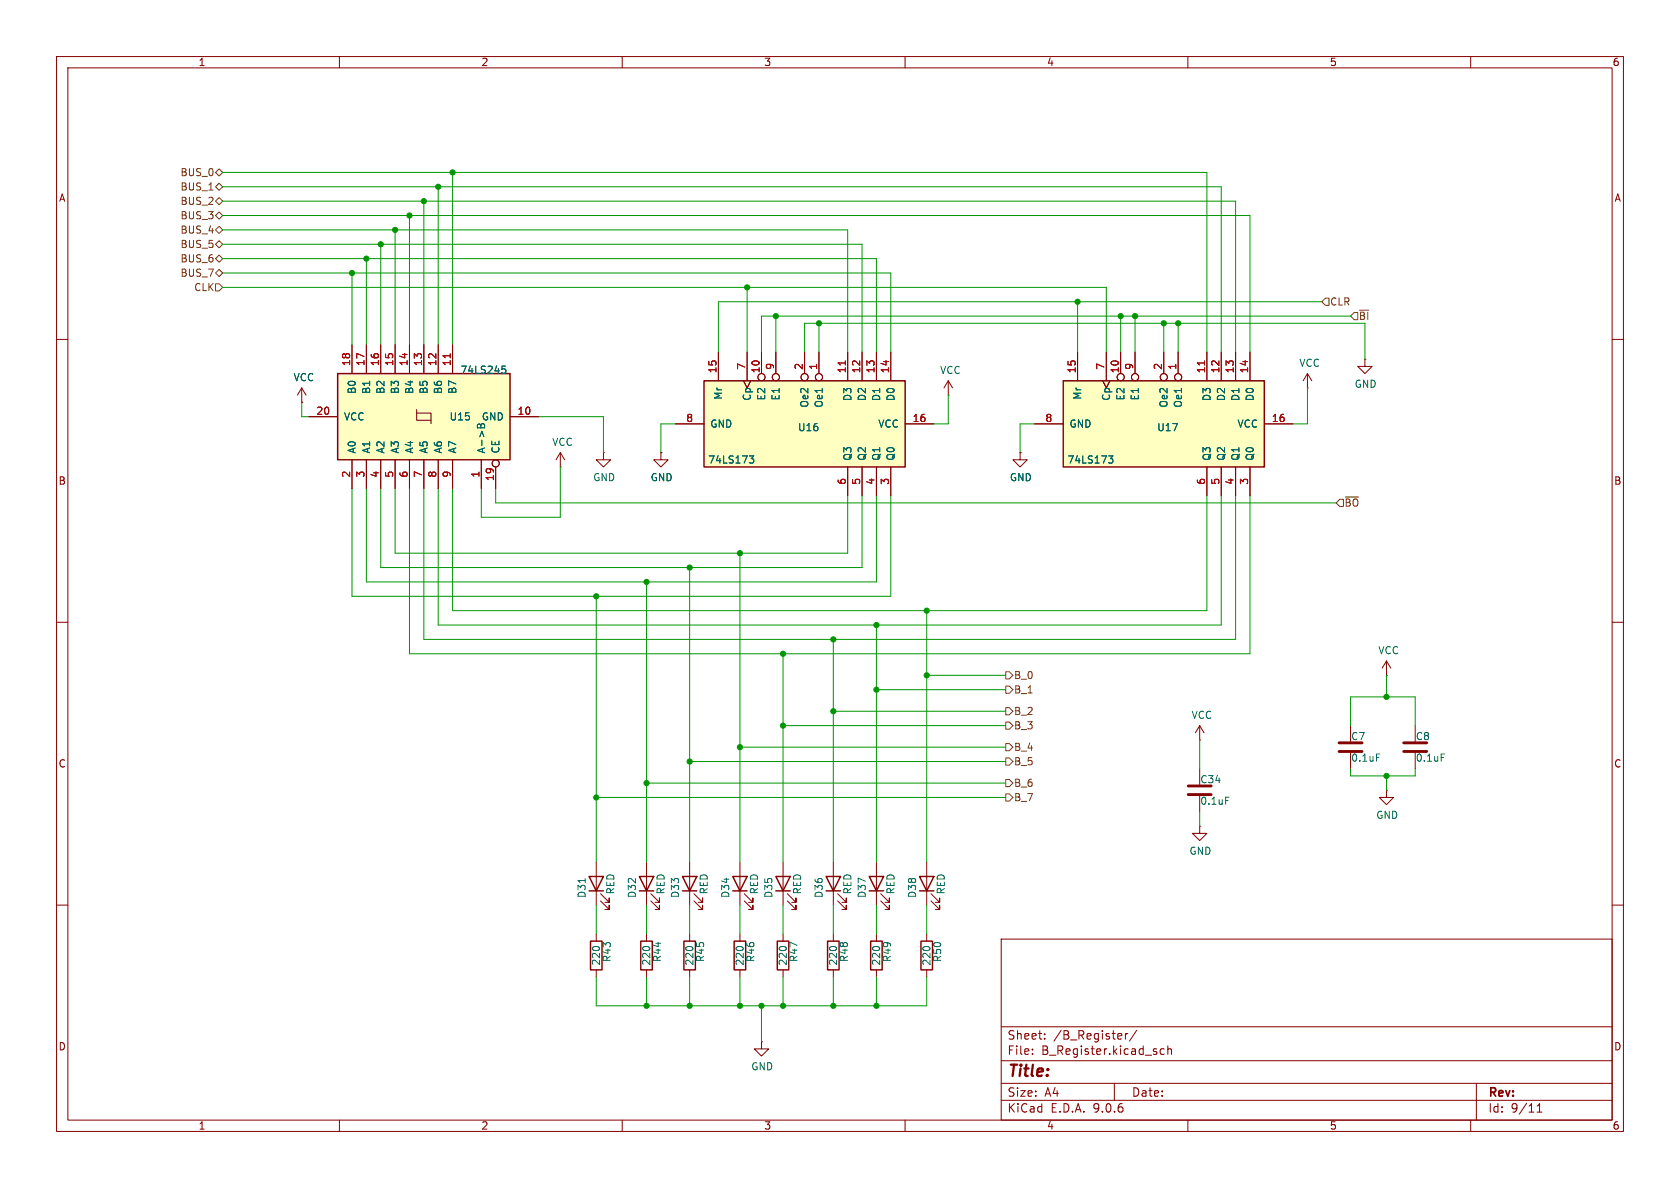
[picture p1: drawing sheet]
<svg xmlns="http://www.w3.org/2000/svg" width="297mm" height="210mm" viewBox="0 0 297 210" stroke-linecap="round" stroke-linejoin="round" font-family="sans-serif">
<g fill="none" stroke="#840000" stroke-width=".18">
<path d="M10 10h277v190h-277zM12 12h273v186h-273zM60 10v2M110 10v2M160 10v2M210 10v2M260 10v2M10 60h2M167.6 69.9h.1M167.6 67.3l-.7 1.3M167.6 67.3l.8 1.3M167.6 67.3v2.6"/>
<path d="M285 60h2M180.3 80v1.3h1.3l-1.3 1.3-1.2-1.3h1.2M180.3 80h.1M10 110h2M245.1 119.4h.1M245.1 116.8l-.8 1.3M245.1 116.8l.8 1.3M245.1 116.8v2.6M285 110h2M245.1 139.7v1.3h1.3l-1.3 1.2-1.3-1.2h1.3M245.1 139.7h.1M10 160h2"/>
<path d="M114.3 165.1v1.3M114.3 171.5v1.2M177 166h108v32h-108zM285 160h2M60 198v2M110 198v2M160 198v2M177 194.5h108M177 191.5h108M177 187.5h108M177 181.5h108M182.5 186.3v.1"/>
<path d="M182.5 185.5v.1M184.7 183.6v.1M184.7 182.8v.1M197 191.5v3M199 182.7v1M199.4 182.7l-.3 .1-.1 .2M201 182.1l-1.3 2M205.8 185.5l-.4-.1-.3 .3v.4l.1 .2h.6M206.5 185.5l.2-.1 .3 .1 .1 .9M206.5 184.9v1.5M210 198v2M260 198v2"/>
<path d="M261 191.5v6.5M271.7 196.6h.9M271.7 195.5l.5-.4v1.5"/>
</g>
<path d="M113.3 166.4h2v5.1h-2z" fill="none" stroke="#840000" stroke-width=".25"/>
<path d="M124.5 67.3h35.5v15.3h-35.5z" fill="#ffffc2"/>
<path d="M124.5 67.3h35.5v15.3h-35.5z" fill="none" stroke="#840000" stroke-width=".25"/>
<g fill="none" stroke="#840000" stroke-width=".18">
<path d="M119.4 74.9h5.1M127 62.2v5.1M131.4 67.3l.7 1.3 .6-1.3M132.1 62.2v5.1M134.6 62.2v3.8M137.2 62.2v3.8M142.2 62.2v3.8M144.8 62.2v3.8M149.9 62.2v5.1M152.4 62.2v5.1M154.9 62.2v5.1M157.5 62.2v5.1"/>
<path d="M160 74.9h5.1M149.9 82.6v5M152.4 82.6v5M154.9 82.6v5M157.5 82.6v5"/>
<circle cx="134.6" cy="66.7" r=".63"/>
<circle cx="137.2" cy="66.7" r=".63"/>
<circle cx="142.2" cy="66.7" r=".63"/>
<circle cx="144.8" cy="66.7" r=".63"/>
</g>
<path d="M149.4 63.8v.7" fill="none" stroke="#a90000" stroke-width=".18"/>
<path d="M132.5 80.6h.7l-.4 .5 .4 .1v.4l-.2 .3h-.4" fill="none" stroke="#006464" stroke-width=".18"/>
<path d="M188 67.3h35.5v15.3h-35.5z" fill="#ffffc2"/>
<g fill="none" stroke="#840000" stroke-width=".25">
<path d="M188 67.3h35.5v15.3h-35.5zM104.1 154.9h2.6l-1.3 2.6zM104.1 157.5h2.6M113 154.9h2.6l-1.3 2.6zM113 157.5h2.6M120.6 154.9h2.6l-1.3 2.6zM120.6 157.5h2.6M129.5 154.9h2.6l-1.3 2.6zM129.5 157.5h2.6M137.2 154.9h2.5l-1.3 2.6zM137.2 157.5h2.5M146 154.9h2.6l-1.3 2.6z"/>
<path d="M146 157.5h2.6M153.7 154.9h2.5l-1.3 2.6zM153.7 157.5h2.5M162.6 154.9h2.5l-1.3 2.6zM162.6 157.5h2.5M104.4 166.4h2v5.1h-2zM120.9 166.4h2v5.1h-2zM129.8 166.4h2v5.1h-2zM137.4 166.4h2v5.1h-2zM146.3 166.4h2v5.1h-2zM153.9 166.4h2.1v5.1h-2.1z"/>
</g>
<g fill="none" stroke="#840000" stroke-width=".18">
<path d="M53.3 71.1h.1M53.3 68.6l-.7 1.3M53.3 68.6l.8 1.3M53.3 68.6v2.5M182.9 74.9h5.1M190.5 62.2v5.1M194.9 67.3l.7 1.3 .6-1.3M195.6 62.2v5.1M198.1 62.2v3.8M200.7 62.2v3.8M205.7 62.2v3.8M208.3 62.2v3.8"/>
<path d="M213.4 62.2v5.1M215.9 62.2v5.1M218.4 62.2v5.1M221 62.2v5.1M223.5 74.9h5.1M231.1 68.6h.1M231.1 66l-.7 1.3M231.1 66l.8 1.3M231.1 66v2.6M241.3 63.5v1.3h1.3l-1.3 1.2-1.3-1.2h1.3M241.3 63.5h.1M213.4 82.6v5"/>
<path d="M215.9 82.6v5M218.4 82.6v5M221 82.6v5M212.1 130.8h.1M212.1 128.3l-.8 1.2M212.1 128.3l.8 1.2M212.1 128.3v2.5M212.1 135.9v2.8M238.8 128.3v2.8M238.8 133.1v2.8M250.2 128.3v2.8M250.2 133.1v2.8"/>
<path d="M105.4 152.4v7.6M106.2 159.3l1.5 1.5v-.8v.8h-.8M106.2 158l1.5 1.5v-.7v.7h-.8M114.3 152.4v7.6M115.1 159.3l1.5 1.5v-.8v.8h-.8M115.1 158l1.5 1.5v-.7v.7h-.8M121.9 152.4v7.6M122.7 159.3l1.5 1.5v-.8v.8h-.8M122.7 158l1.5 1.5v-.7v.7h-.8M130.8 152.4v7.6M131.6 159.3l1.5 1.5v-.8v.8h-.8M131.6 158l1.5 1.5v-.7v.7h-.8"/>
<path d="M138.4 152.4v7.6M139.2 159.3l1.5 1.5v-.8v.8h-.7M139.2 158l1.5 1.5v-.7v.7h-.7M147.3 152.4v7.6M148.1 159.3l1.5 1.5v-.8v.8h-.8M148.1 158l1.5 1.5v-.7v.7h-.8M154.9 152.4v7.6M155.7 159.3l1.5 1.5v-.8v.8h-.7M155.7 158l1.5 1.5v-.7v.7h-.7M163.8 152.4v7.6M164.6 159.3l1.5 1.5v-.8v.8h-.7M164.6 158l1.5 1.5v-.7v.7h-.7"/>
<path d="M212.1 146.1v1.2h1.3l-1.3 1.3-1.3-1.3h1.3M212.1 146.1h.1M212.1 140.7v2.8M105.4 165.1v1.3M105.4 171.5v1.2M121.9 165.1v1.3M121.9 171.5v1.2M130.8 165.1v1.3M130.8 171.5v1.2M138.4 165.1v1.3M138.4 171.5v1.2M147.3 165.1v1.3"/>
<path d="M147.3 171.5v1.2M154.9 165.1v1.3M154.9 171.5v1.2M134.6 184.2v1.2h1.3l-1.3 1.3-1.3-1.3h1.3M134.6 184.2h.1"/>
<circle cx="198.1" cy="66.7" r=".63"/>
<circle cx="200.7" cy="66.7" r=".63"/>
<circle cx="205.7" cy="66.7" r=".63"/>
<circle cx="208.3" cy="66.7" r=".63"/>
</g>
<path d="M212.9 63.8v.7" fill="none" stroke="#a90000" stroke-width=".18"/>
<path d="M196 80.6h.7l-.4 .5 .4 .1v.4l-.2 .3h-.4M243.3 133.3h.7M254.8 133.3h.6M103.4 155.3v.7M216.7 140.9h.6" fill="none" stroke="#006464" stroke-width=".18"/>
<path d="M210.1 138.9h4M236.7 131.3h4.1M236.7 132.8h4.1M248.2 131.3h4M248.2 132.8h4M210.1 140.5h4" fill="none" stroke="#840000" stroke-width=".51"/>
<path d="M59.7 66h30.5v15.3h-30.5z" fill="#ffffc2"/>
<g fill="none" stroke="#840000" stroke-width=".18">
<path d="M53.3 71.1h.1M54.6 73.7h5.1M62.2 61v5M64.8 61v5M67.3 61v5M69.8 61v5M72.4 61v5M73.7 72.4v.6h2.5v1.9M73.7 73v1.3h2.5M74.9 61v5M77.5 61v5M80 61v5"/>
<path d="M90.2 73.7h5M119.4 74.9h5.1M127 62.2v5.1M131.4 67.3l.7 1.3 .6-1.3M132.1 62.2v5.1M134.6 62.2v3.8M137.2 62.2v3.8M142.2 62.2v3.8M144.8 62.2v3.8M149.9 62.2v5.1M152.4 62.2v5.1M154.9 62.2v5.1"/>
<path d="M157.5 62.2v5.1M160 74.9h5.1M182.9 74.9h5.1M190.5 62.2v5.1M194.9 67.3l.7 1.3 .6-1.3M195.6 62.2v5.1M198.1 62.2v3.8M200.7 62.2v3.8M205.7 62.2v3.8M208.3 62.2v3.8M213.4 62.2v5.1M215.9 62.2v5.1"/>
<path d="M218.4 62.2v5.1M221 62.2v5.1M223.5 74.9h5.1M62.2 81.3v5.1M64.8 81.3v5.1M67.3 81.3v5.1M69.8 81.3v5.1M72.4 81.3v5.1M74.9 81.3v5.1M77.5 81.3v5.1M80 81.3v5.1M85.1 81.3v5.1"/>
<path d="M87.6 82.6v3.8M99.1 82.6h.1M99.1 80l-.8 1.3M99.1 80l.7 1.3M99.1 80v2.6M106.7 80v1.3h1.2l-1.2 1.3-1.3-1.3h1.3M106.7 80h.1M116.8 80v1.3h1.3l-1.3 1.3-1.2-1.3h1.2M116.8 80h.1M149.9 82.6v5M152.4 82.6v5M154.9 82.6v5"/>
<path d="M157.5 82.6v5M180.3 80h.1M213.4 82.6v5M215.9 82.6v5M218.4 82.6v5M221 82.6v5M163.8 165.1v1.3M163.8 171.5v1.2"/>
<circle cx="134.6" cy="66.7" r=".63"/>
<circle cx="137.2" cy="66.7" r=".63"/>
<circle cx="142.2" cy="66.7" r=".63"/>
<circle cx="144.8" cy="66.7" r=".63"/>
<circle cx="198.1" cy="66.7" r=".63"/>
<circle cx="200.7" cy="66.7" r=".63"/>
<circle cx="205.7" cy="66.7" r=".63"/>
<circle cx="208.3" cy="66.7" r=".63"/>
<circle cx="87.6" cy="81.9" r=".63"/>
</g>
<path d="M59.7 66h30.5v15.3h-30.5zM162.8 166.4h2v5.1h-2z" fill="none" stroke="#840000" stroke-width=".25"/>
<path d="M84.6 75l-.2 .2v.4h1.3v-.5M84.9 75.1l.1 .1M85 75.2v.4M85.1 75l-.1 .2M88.8 64.7h.6M88.9 65.2h.3l.2 .2-.1 .5-.4 .1M132.5 80.6h.7l-.4 .5 .4 .1v.4l-.2 .3h-.4M196 80.6h.7l-.4 .5 .4 .1v.4l-.2 .3h-.4" fill="none" stroke="#006464" stroke-width=".18"/>
<path d="M79.6 62.5v.8M149.4 63.8v.7M212.9 63.8v.7" fill="none" stroke="#a90000" stroke-width=".18"/>
<g fill="none" stroke="#725600" stroke-width=".18">
<path d="M38.1 35.6l.6-.7 .7 .7-.7 .6zM38.1 33l.6-.6 .7 .6-.7 .7zM38.1 30.5l.6-.7 .7 .7-.7 .6zM38.1 38.1l.6-.6 .7 .6-.7 .6zM38.1 50.2h.6l.7 .6-.7 .6h-.6zM38.1 45.7l.6-.6 .7 .6-.7 .7zM38.1 48.3l.6-.7 .7 .7-.7 .6zM38.1 40.6l.6-.6 .7 .6-.7 .7zM38.7 42.5l.7 .7-.7 .6-.6-.6zM234.3 52.7h.6v1.3h-.6l-.6-.7zM239.4 55.2h.6v1.3h-.6l-.6-.6zM240.4 54.8h1.6"/>
<path d="M236.9 88.3h.6v1.2h-.6l-.7-.6zM177.8 118.7h.6l.7 .7-.7 .6h-.6zM177.8 121.3h.6l.7 .6-.7 .7h-.6zM177.8 134h.6l.7 .6-.7 .7h-.6zM177.8 127.6h.6l.7 .7-.7 .6h-.6zM177.8 137.8h.6l.7 .6-.7 .7h-.6zM177.8 131.4h.6l.7 .7-.7 .6h-.6zM177.8 125.1h.6l.7 .6-.7 .7h-.6zM177.8 140.3h.6l.7 .7-.7 .6h-.6z"/>
</g>
<g fill="none" stroke="#009600" stroke-width=".18">
<path d="M39.4 33h176.5v29.2M39.4 30.5h174v31.7M39.4 38.1h181.6v24.1M39.4 35.6h179v26.6M72.4 38.1v22.9M74.9 35.6v25.4M77.5 33v28M80 30.5v30.5M39.4 45.7h115.5v16.5M39.4 48.3h118.1v13.9M39.4 40.6h110.5v21.6M39.4 43.2h113v19"/>
<path d="M39.4 50.8h156.2v11.4M62.2 48.3v12.7M64.8 45.7v15.3M67.3 43.2v17.8M69.8 40.6v20.4M132.1 50.8v11.4M137.2 55.9v6.3M144.8 57.2v5M190.5 53.3v8.9M198.1 55.9v6.3M200.7 55.9v6.3M205.7 57.2v5"/>
<path d="M208.3 57.2v5M233.7 53.3h-106.7v8.9M238.8 55.9h-104.2v6.3M53.3 71.1v2.6h1.3M95.2 73.7h11.5v6.3M119.4 74.9h-2.6v5.1M142.2 62.2v-5h99.1v6.3M167.6 69.9v5h-2.5M182.9 74.9h-2.6v5.1M231.1 68.6v6.3h-2.5M62.2 86.4v19h95.3v-17.8M64.8 86.4v16.5h90.1v-15.3"/>
<path d="M67.3 86.4v13.9h85.1v-12.7M69.8 86.4v11.4h80.1v-10.2M72.4 86.4v29.2h148.6v-28M74.9 86.4v26.6h143.5v-25.4M77.5 86.4v24.1h138.4v-22.9M80 86.4v21.6h133.4v-20.4M87.6 86.4v2.5h148.6M99.1 82.6v8.8h-14v-5M130.8 97.8v54.6M105.4 105.4v47M114.3 102.9v49.5M121.9 100.3v52.1"/>
<path d="M138.4 115.6v36.8M147.3 113v39.4M154.9 110.5v41.9M163.8 108v44.4M163.8 119.4h14M245.1 119.4v3.8M114.3 138.4h63.5M121.9 134.6h55.9M130.8 132.1h47M138.4 128.3h39.4M147.3 125.7h30.5M154.9 121.9h22.9"/>
<path d="M212.1 130.8v5.1M238.8 135.9v1.3h11.4v-1.3M238.8 128.3v-5.1h11.4v5.1M245.1 137.2v2.5M105.4 141h72.4M212.1 143.5v2.6M105.4 172.7v5.1h58.4v-5.1M105.4 160v5.1M114.3 160v5.1M114.3 172.7v5.1M121.9 160v5.1M121.9 172.7v5.1"/>
<path d="M130.8 160v5.1M130.8 172.7v5.1M134.6 177.8v6.4M138.4 160v5.1M138.4 172.7v5.1M147.3 160v5.1M147.3 172.7v5.1M154.9 160v5.1M154.9 172.7v5.1M163.8 160v5.1"/>
</g>
<g fill="#009600" stroke="#009600" stroke-width=".18">
<circle cx="245.1" cy="123.2" r=".46"/>
<circle cx="245.1" cy="137.2" r=".46"/>
<circle cx="163.8" cy="108" r=".46"/>
<circle cx="105.4" cy="141" r=".46"/>
<circle cx="130.8" cy="132.1" r=".46"/>
<circle cx="121.9" cy="134.6" r=".46"/>
<circle cx="114.3" cy="138.4" r=".46"/>
<circle cx="114.3" cy="177.8" r=".46"/>
<circle cx="121.9" cy="177.8" r=".46"/>
<circle cx="130.8" cy="177.8" r=".46"/>
<circle cx="208.3" cy="57.2" r=".46"/>
<circle cx="205.7" cy="57.2" r=".46"/>
<circle cx="198.1" cy="55.9" r=".46"/>
<circle cx="200.7" cy="55.9" r=".46"/>
<circle cx="190.5" cy="53.3" r=".46"/>
<circle cx="144.8" cy="57.2" r=".46"/>
<circle cx="132.1" cy="50.8" r=".46"/>
<circle cx="137.2" cy="55.9" r=".46"/>
<circle cx="121.9" cy="100.3" r=".46"/>
<circle cx="114.3" cy="102.9" r=".46"/>
<circle cx="105.4" cy="105.4" r=".46"/>
<circle cx="147.3" cy="113" r=".46"/>
<circle cx="130.8" cy="97.8" r=".46"/>
<circle cx="154.9" cy="110.5" r=".46"/>
<circle cx="138.4" cy="115.6" r=".46"/>
<circle cx="147.3" cy="125.7" r=".46"/>
<circle cx="138.4" cy="128.3" r=".46"/>
<circle cx="154.9" cy="121.9" r=".46"/>
<circle cx="163.8" cy="119.4" r=".46"/>
<circle cx="72.4" cy="38.1" r=".46"/>
<circle cx="67.3" cy="43.2" r=".46"/>
<circle cx="69.8" cy="40.6" r=".46"/>
<circle cx="64.8" cy="45.7" r=".46"/>
<circle cx="80" cy="30.5" r=".46"/>
<circle cx="74.9" cy="35.6" r=".46"/>
<circle cx="77.5" cy="33" r=".46"/>
<circle cx="62.2" cy="48.3" r=".46"/>
<circle cx="147.3" cy="177.8" r=".46"/>
<circle cx="154.9" cy="177.8" r=".46"/>
<circle cx="134.6" cy="177.8" r=".46"/>
<circle cx="138.4" cy="177.8" r=".46"/>
</g>
<text font-size="2.8" fill="#840000" x="178" y="190.9">Title:</text>
<g font-size="2.1" fill="#840000">
<text x="178" y="184">Sheet:</text>
<text x="186.2" y="184">/B_Register/</text>
<text x="178" y="186.7">File:</text>
<text x="184.1" y="186.7">B_Register.kicad_sch</text>
<text x="178" y="196.9">KiCad</text>
<text x="178" y="194.1">Size:</text>
<text x="184.7" y="194.1">A4</text>
<text x="185.7" y="196.9">E.D.A.</text>
<text x="193.3" y="196.9">9.0.6</text>
<text x="200" y="194.1">Date:</text>
<text x="263" y="194.3">Rev:</text>
<text x="263" y="196.9">Id:</text>
<text x="267.1" y="196.9">9/11</text>
</g>
<g font-size="1.8" fill="#840000">
<text x="35" y="11.9">1</text>
<text x="85" y="11.9">2</text>
<text x="135" y="11.9">3</text>
<text x="185" y="11.9">4</text>
<text x="235" y="11.9">5</text>
<text x="285" y="11.9">6</text>
<text x="10.3" y="35.9">A</text>
<text x="285.3" y="35.9">A</text>
<text x="10.3" y="85.9">B</text>
<text x="285.3" y="85.9">B</text>
<text x="10.3" y="135.9">C</text>
<text x="285.3" y="135.9">C</text>
<text x="10.3" y="185.9">D</text>
<text x="285.3" y="185.9">D</text>
<text x="35" y="199.9">1</text>
<text x="85" y="199.9">2</text>
<text x="135" y="199.9">3</text>
<text x="185" y="199.9">4</text>
<text x="235" y="199.9">5</text>
<text x="285" y="199.9">6</text>
</g>
<g font-size="1.8" fill="#725600">
<text x="31.8" y="33.9">BUS_1</text>
<text x="31.8" y="31.3">BUS_0</text>
<text x="31.8" y="36.4">BUS_2</text>
<text x="31.8" y="41.5">BUS_4</text>
<text x="31.8" y="39">BUS_3</text>
<text x="31.8" y="44">BUS_5</text>
<text x="31.8" y="46.6">BUS_6</text>
<text x="31.8" y="49.1">BUS_7</text>
<text x="34.2" y="51.7">CLK</text>
<text x="235.1" y="54.2">CLR</text>
<text x="240.1" y="56.7">~{BI}</text>
<text x="237.6" y="89.8">~{BO}</text>
<text x="179.2" y="120.2">B_0</text>
<text x="179.2" y="122.8">B_1</text>
<text x="179.2" y="129.1">B_3</text>
<text x="179.2" y="126.6">B_2</text>
<text x="179.2" y="135.5">B_5</text>
<text x="179.2" y="132.9">B_4</text>
<text x="179.2" y="139.3">B_6</text>
<text x="179.2" y="141.8">B_7</text>
</g>
<g font-size="1.8" fill="#a90000">
<text x="62" y="64.8" transform="rotate(-90 62 64.8)">18</text>
<text x="64.5" y="64.8" transform="rotate(-90 64.5 64.8)">17</text>
<text x="67.1" y="64.8" transform="rotate(-90 67.1 64.8)">16</text>
<text x="69.6" y="64.8" transform="rotate(-90 69.6 64.8)">15</text>
<text x="72.1" y="64.8" transform="rotate(-90 72.1 64.8)">14</text>
<text x="74.7" y="64.8" transform="rotate(-90 74.7 64.8)">13</text>
<text x="77.2" y="64.8" transform="rotate(-90 77.2 64.8)">12</text>
<text x="79.8" y="64.8" transform="rotate(-90 79.8 64.8)">11</text>
<text x="131.8" y="65.5" transform="rotate(-90 131.8 65.5)">7</text>
<text x="136.9" y="65.5" transform="rotate(-90 136.9 65.5)">9</text>
<text x="142" y="65.5" transform="rotate(-90 142 65.5)">2</text>
<text x="144.5" y="65.5" transform="rotate(-90 144.5 65.5)">1</text>
<text x="195.3" y="65.5" transform="rotate(-90 195.3 65.5)">7</text>
<text x="200.4" y="65.5" transform="rotate(-90 200.4 65.5)">9</text>
<text x="205.5" y="65.5" transform="rotate(-90 205.5 65.5)">2</text>
<text x="208" y="65.5" transform="rotate(-90 208 65.5)">1</text>
<text x="126.7" y="66.1" transform="rotate(-90 126.7 66.1)">15</text>
<text x="134.4" y="66.1" transform="rotate(-90 134.4 66.1)">10</text>
<text x="149.6" y="66.1" transform="rotate(-90 149.6 66.1)">11</text>
<text x="152.1" y="66.1" transform="rotate(-90 152.1 66.1)">12</text>
<text x="154.7" y="66.1" transform="rotate(-90 154.7 66.1)">13</text>
<text x="157.2" y="66.1" transform="rotate(-90 157.2 66.1)">14</text>
<text x="190.2" y="66.1" transform="rotate(-90 190.2 66.1)">15</text>
<text x="197.9" y="66.1" transform="rotate(-90 197.9 66.1)">10</text>
<text x="213.1" y="66.1" transform="rotate(-90 213.1 66.1)">11</text>
<text x="215.6" y="66.1" transform="rotate(-90 215.6 66.1)">12</text>
<text x="218.2" y="66.1" transform="rotate(-90 218.2 66.1)">13</text>
<text x="220.7" y="66.1" transform="rotate(-90 220.7 66.1)">14</text>
<text x="55.8" y="73.4">20</text>
<text x="91.4" y="73.4">10</text>
<text x="121.2" y="74.7">8</text>
<text x="161.2" y="74.7">16</text>
<text x="184.7" y="74.7">8</text>
<text x="224.7" y="74.7">16</text>
<text x="62" y="84.5" transform="rotate(-90 62 84.5)">2</text>
<text x="64.5" y="84.5" transform="rotate(-90 64.5 84.5)">3</text>
<text x="67.1" y="84.5" transform="rotate(-90 67.1 84.5)">4</text>
<text x="69.6" y="84.5" transform="rotate(-90 69.6 84.5)">5</text>
<text x="72.1" y="84.5" transform="rotate(-90 72.1 84.5)">6</text>
<text x="74.7" y="84.5" transform="rotate(-90 74.7 84.5)">7</text>
<text x="77.2" y="84.5" transform="rotate(-90 77.2 84.5)">8</text>
<text x="79.8" y="84.5" transform="rotate(-90 79.8 84.5)">9</text>
<text x="84.8" y="84.5" transform="rotate(-90 84.8 84.5)">1</text>
<text x="87.4" y="85.1" transform="rotate(-90 87.4 85.1)">19</text>
<text x="149.6" y="85.8" transform="rotate(-90 149.6 85.8)">6</text>
<text x="152.1" y="85.8" transform="rotate(-90 152.1 85.8)">5</text>
<text x="154.7" y="85.8" transform="rotate(-90 154.7 85.8)">4</text>
<text x="157.2" y="85.8" transform="rotate(-90 157.2 85.8)">3</text>
<text x="213.1" y="85.8" transform="rotate(-90 213.1 85.8)">6</text>
<text x="215.6" y="85.8" transform="rotate(-90 215.6 85.8)">5</text>
<text x="218.2" y="85.8" transform="rotate(-90 218.2 85.8)">4</text>
<text x="220.7" y="85.8" transform="rotate(-90 220.7 85.8)">3</text>
</g>
<g font-size="1.8" fill="#006464">
<text x="229.6" y="65">VCC</text>
<text x="51.8" y="67.6">VCC</text>
<text x="63.1" y="69.7" transform="rotate(-90 63.1 69.7)">B0</text>
<text x="65.6" y="69.7" transform="rotate(-90 65.6 69.7)">B1</text>
<text x="68.2" y="69.7" transform="rotate(-90 68.2 69.7)">B2</text>
<text x="70.7" y="69.7" transform="rotate(-90 70.7 69.7)">B3</text>
<text x="73.3" y="69.7" transform="rotate(-90 73.3 69.7)">B4</text>
<text x="75.8" y="69.7" transform="rotate(-90 75.8 69.7)">B5</text>
<text x="78.3" y="69.7" transform="rotate(-90 78.3 69.7)">B6</text>
<text x="80.9" y="69.7" transform="rotate(-90 80.9 69.7)">B7</text>
<text x="81.3" y="66.3">74LS245</text>
<text x="127.9" y="70.8" transform="rotate(-90 127.9 70.8)">Mr</text>
<text x="132.9" y="70.9" transform="rotate(-90 132.9 70.9)">Cp</text>
<text x="135.5" y="70.9" transform="rotate(-90 135.5 70.9)">E2</text>
<text x="138" y="70.9" transform="rotate(-90 138 70.9)">E1</text>
<text x="150.7" y="71" transform="rotate(-90 150.7 71)">D3</text>
<text x="153.3" y="71" transform="rotate(-90 153.3 71)">D2</text>
<text x="155.8" y="71" transform="rotate(-90 155.8 71)">D1</text>
<text x="158.3" y="71" transform="rotate(-90 158.3 71)">D0</text>
<text x="166.1" y="66.3">VCC</text>
<text x="191.4" y="70.8" transform="rotate(-90 191.4 70.8)">Mr</text>
<text x="196.4" y="70.9" transform="rotate(-90 196.4 70.9)">Cp</text>
<text x="199" y="70.9" transform="rotate(-90 199 70.9)">E2</text>
<text x="201.5" y="70.9" transform="rotate(-90 201.5 70.9)">E1</text>
<text x="214.2" y="71" transform="rotate(-90 214.2 71)">D3</text>
<text x="216.8" y="71" transform="rotate(-90 216.8 71)">D2</text>
<text x="219.3" y="71" transform="rotate(-90 219.3 71)">D1</text>
<text x="221.8" y="71" transform="rotate(-90 221.8 71)">D0</text>
<text x="239.4" y="68.8">GND</text>
<text x="60.7" y="74.5">VCC</text>
<text x="79.4" y="74.5">U15</text>
<text x="85.1" y="74.5">GND</text>
<text x="125.5" y="75.8">GND</text>
<text x="141" y="76.4">U16</text>
<text x="143.1" y="72.2" transform="rotate(-90 143.1 72.2)">Oe2</text>
<text x="145.6" y="72.2" transform="rotate(-90 145.6 72.2)">Oe1</text>
<text x="155.2" y="75.8">VCC</text>
<text x="189" y="75.8">GND</text>
<text x="204.5" y="76.4">U17</text>
<text x="206.6" y="72.2" transform="rotate(-90 206.6 72.2)">Oe2</text>
<text x="209.1" y="72.2" transform="rotate(-90 209.1 72.2)">Oe1</text>
<text x="218.7" y="75.8">VCC</text>
<text x="63.1" y="80.3" transform="rotate(-90 63.1 80.3)">A0</text>
<text x="65.6" y="80.3" transform="rotate(-90 65.6 80.3)">A1</text>
<text x="68.2" y="80.3" transform="rotate(-90 68.2 80.3)">A2</text>
<text x="70.7" y="80.3" transform="rotate(-90 70.7 80.3)">A3</text>
<text x="73.3" y="80.3" transform="rotate(-90 73.3 80.3)">A4</text>
<text x="75.8" y="80.3" transform="rotate(-90 75.8 80.3)">A5</text>
<text x="78.3" y="80.3" transform="rotate(-90 78.3 80.3)">A6</text>
<text x="80.9" y="80.3" transform="rotate(-90 80.9 80.3)">A7</text>
<text x="86" y="80.3" transform="rotate(-90 86 80.3)">A-&gt;B</text>
<text x="88.5" y="80.3" transform="rotate(-90 88.5 80.3)">CE</text>
<text x="97.5" y="79">VCC</text>
<text x="125.1" y="82.1">74LS173</text>
<text x="150.7" y="81.5" transform="rotate(-90 150.7 81.5)">Q3</text>
<text x="153.3" y="81.5" transform="rotate(-90 153.3 81.5)">Q2</text>
<text x="155.8" y="81.5" transform="rotate(-90 155.8 81.5)">Q1</text>
<text x="158.3" y="81.5" transform="rotate(-90 158.3 81.5)">Q0</text>
<text x="188.6" y="82.1">74LS173</text>
<text x="214.2" y="81.5" transform="rotate(-90 214.2 81.5)">Q3</text>
<text x="216.8" y="81.5" transform="rotate(-90 216.8 81.5)">Q2</text>
<text x="219.3" y="81.5" transform="rotate(-90 219.3 81.5)">Q1</text>
<text x="221.8" y="81.5" transform="rotate(-90 221.8 81.5)">Q0</text>
<text x="104.8" y="85.3">GND</text>
<text x="114.9" y="85.3">GND</text>
<text x="178.4" y="85.3">GND</text>
<text x="243.6" y="115.8">VCC</text>
<text x="210.6" y="127.3">VCC</text>
<text x="238.8" y="131">C7</text>
<text x="250.2" y="131">C8</text>
<text x="238.8" y="134.8">0.1uF</text>
<text x="250.2" y="134.8">0.1uF</text>
<text x="212.1" y="138.7">C34</text>
<text x="212.1" y="142.5">0.1uF</text>
<text x="243.2" y="145">GND</text>
<text x="210.2" y="151.3">GND</text>
<text x="103.7" y="158.8" transform="rotate(-90 103.7 158.8)">D31</text>
<text x="108.8" y="158.2" transform="rotate(-90 108.8 158.2)">RED</text>
<text x="112.6" y="158.8" transform="rotate(-90 112.6 158.8)">D32</text>
<text x="117.7" y="158.2" transform="rotate(-90 117.7 158.2)">RED</text>
<text x="120.2" y="158.8" transform="rotate(-90 120.2 158.8)">D33</text>
<text x="125.3" y="158.2" transform="rotate(-90 125.3 158.2)">RED</text>
<text x="129.1" y="158.8" transform="rotate(-90 129.1 158.8)">D34</text>
<text x="134.2" y="158.2" transform="rotate(-90 134.2 158.2)">RED</text>
<text x="136.8" y="158.8" transform="rotate(-90 136.8 158.8)">D35</text>
<text x="141.8" y="158.2" transform="rotate(-90 141.8 158.2)">RED</text>
<text x="145.6" y="158.8" transform="rotate(-90 145.6 158.8)">D36</text>
<text x="150.7" y="158.2" transform="rotate(-90 150.7 158.2)">RED</text>
<text x="153.3" y="158.8" transform="rotate(-90 153.3 158.8)">D37</text>
<text x="158.3" y="158.2" transform="rotate(-90 158.3 158.2)">RED</text>
<text x="162.2" y="158.8" transform="rotate(-90 162.2 158.8)">D38</text>
<text x="167.2" y="158.2" transform="rotate(-90 167.2 158.2)">RED</text>
<text x="106.3" y="170.8" transform="rotate(-90 106.3 170.8)">220</text>
<text x="108.2" y="170.2" transform="rotate(-90 108.2 170.2)">R43</text>
<text x="115.2" y="170.8" transform="rotate(-90 115.2 170.8)">220</text>
<text x="117.1" y="170.2" transform="rotate(-90 117.1 170.2)">R44</text>
<text x="122.8" y="170.8" transform="rotate(-90 122.8 170.8)">220</text>
<text x="124.7" y="170.2" transform="rotate(-90 124.7 170.2)">R45</text>
<text x="131.7" y="170.8" transform="rotate(-90 131.7 170.8)">220</text>
<text x="133.6" y="170.2" transform="rotate(-90 133.6 170.2)">R46</text>
<text x="139.3" y="170.8" transform="rotate(-90 139.3 170.8)">220</text>
<text x="141.2" y="170.2" transform="rotate(-90 141.2 170.2)">R47</text>
<text x="148.2" y="170.8" transform="rotate(-90 148.2 170.8)">220</text>
<text x="150.1" y="170.2" transform="rotate(-90 150.1 170.2)">R48</text>
<text x="155.8" y="170.8" transform="rotate(-90 155.8 170.8)">220</text>
<text x="157.7" y="170.2" transform="rotate(-90 157.7 170.2)">R49</text>
<text x="164.7" y="170.8" transform="rotate(-90 164.7 170.8)">220</text>
<text x="166.6" y="170.2" transform="rotate(-90 166.6 170.2)">R50</text>
<text x="132.7" y="189.4">GND</text>
</g>
</svg>
